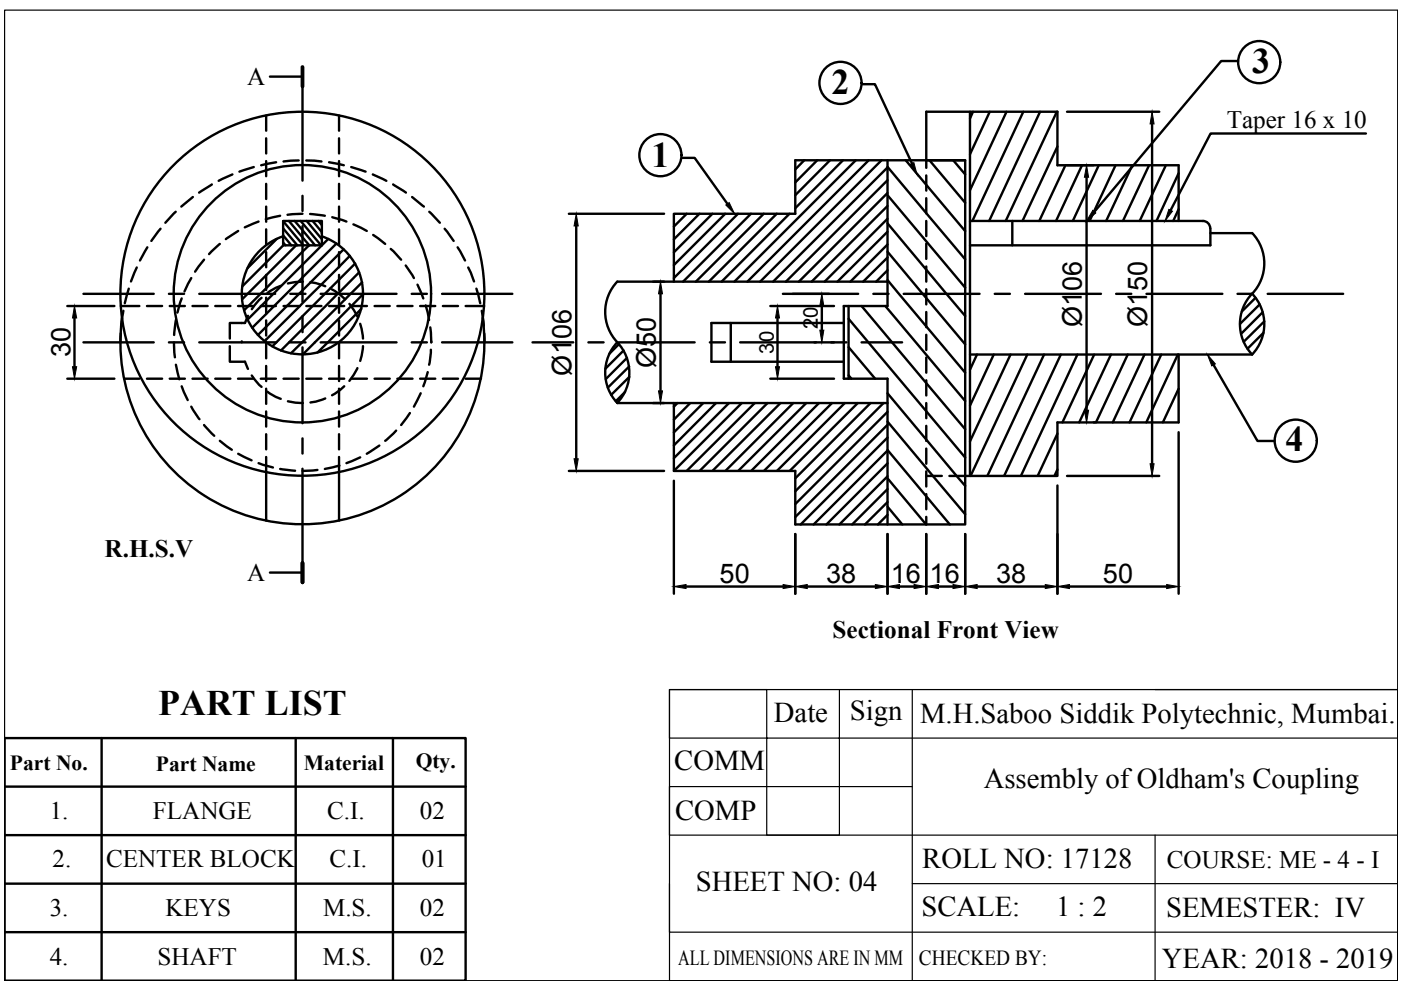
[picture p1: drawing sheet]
<svg xmlns="http://www.w3.org/2000/svg" width="297mm" height="210mm" viewBox="0 0 297 210" stroke-linecap="round" stroke-linejoin="round" font-family="sans-serif">
<!-- layer: 0 -->
<g fill="none" stroke="#000" stroke-width=".51">
<path d="M57.2 16.2h6.9M64.1 18.3v20M182.9 17.9h2.6l7.9 16.8M262.5 12.9h-3.6l-26.9 32M44.9 39.1l-2.7 1.7M49.3 37l-2.9 1.3M53.8 35.4l-3 1M56.4 24.5v3.2M56.4 29.3v3.2M56.4 34.1v3.3M56.4 39v3.2M58.5 34.4l-3.1 .6"/>
<path d="M63.3 34l-3.2 .2M64.9 34l3.3 .2M69.8 34.4l3.1 .6M71.9 24.5v3.2M71.9 29.3v3.2M71.9 34.1v3.3M71.9 39v3.2M74.5 35.4l3 1M79 37l2.9 1.3M83.4 39.1l2.7 1.7M144.7 33.5h2.6l6.9 9.7M170.5 34l-1.9 1.9"/>
<path d="M173.3 34l-4.7 4.7M176 34l-7.4 7.4M178.7 34l-10.1 10.1M181.4 34l-25.7 25.7M184.2 34l-25.7 25.7M186.9 34l-25.7 25.7M188.2 35.4l16.4 19.6M188.2 35.5l-24.3 24.2M188.2 38.2l-21.6 21.5M188.2 34v30.9h-9.3v15.4h9.3v30.9M192 34l12.6 15M196.4 34v1.6"/>
<path d="M196.4 37.2v3.2M197.1 34l7.5 9M202.1 34l2.5 3M204.6 34h-36v11.3h-25.7v14.4M205.7 23.7v77.2M206.3 23.7l-.6 1.4M209.8 23.7l-4.1 9M213.4 23.7l-7.7 16.6M217 23.7l-10.8 23.1M220.5 23.7l-10.8 23.1M224.1 23.7l-10.9 23.1M224.2 31.1l-7.4 15.7"/>
<path d="M225.9 35l-5.6 11.8M226.2 23.7h19.6M229.4 35l-5.5 11.8M230.4 37.6v49.4M233 35l-5.5 11.8M236.5 35l-5.5 11.8M240.1 35l-5.6 11.8M243.6 35l-5.5 11.8M244.3 26.3v72M247.2 35l-5.6 11.8M249.9 36.7l-4.7 10.1M289.6 28.3h-32.9l-8.5 16.3"/>
<path d="M29 56.7l-1.2 3M31.2 52.4l-1.5 2.8M34 48.5l-1.9 2.6M37.3 44.9l-2.2 2.3M40.6 59l-1.5 2.8M40.9 41.8l-2.5 2M43.3 55.1l-1.9 2.5M46.6 51.7l-2.3 2.2M50.5 49l-2.6 1.7M54.8 47l-2.9 1.2M56.4 43.8v3.2M56.4 48.6v3.2"/>
<path d="M56.4 53.5v3.2M56.4 58.3v3.2M58.7 50.7l-6.2 6.1M59.4 45.7l-3.1 .8M60 50.1a12.8 12.8 0 0 0-6.3 19.8 12.8 12.8 0 0 0 20.8 0 12.8 12.8 0 0 0-6.3-19.8M60 46.9l4.3 5.1M60 46.8h8.2v5.2h-8.2zM60 51.4l.5 .6M60 49.9l1.8 2.1M60 48.4l3 3.6M60.1 52l-8.7 8.7M61.3 46.8l4.3 5.2"/>
<path d="M62.5 46.8l4.3 5.2M62.8 52l-11.4 11.4M63.8 46.8l4.3 5.2M64.1 45.3l-3.1 .2M64.1 41.5v3.2M64.1 47.9v16.1M64.2 59.7l-1.6 .1-1.6 .3M65 46.8l3.2 3.9M65.5 52l-13.7 13.8M65.7 45.4l3.2 .3M65.8 59.8l1.1 .2 2.1 .7M66.3 46.8l1.9 2.4"/>
<path d="M67.5 46.8l.7 .9M69.6 50.7l-17.1 17.1M70.4 46l3 1M71.3 51.6l-17.8 17.9M71.9 43.8v3.2M71.9 48.6v3.2M71.9 53.5v3.2M71.9 58.3v3.2M72.9 52.9l-18.2 18.1M74.2 54.3l-18.1 18M74.9 47.6l2.9 1.4M75.3 55.9l-17.6 17.5"/>
<path d="M76.2 57.7l-16.6 16.6M76.8 59.8l-15.1 15.1M79.1 49.8l2.6 1.9M82.8 52.8l2.2 2.3M86 56.3l1.8 2.7M87.4 41.8l2.5 2M91 44.9l2.3 2.3M94.3 48.5l1.9 2.6M97 52.4l1.6 2.8M99.3 56.7l1.2 3M120.6 45.3h20.2M122.2 47.9v49.4"/>
<path d="M130.9 59.7a9.3 9.3 0 0 0 0 12.9M130.9 59.7h57.3M145.6 45.3l-2.7 2.7M148.3 45.3l-5.4 5.4M151 45.3l-8.1 8.2M153.8 45.3l-10.9 10.9M156.5 45.3l-13.6 13.7M159.2 45.3l-14.4 14.4M161.9 45.3l-14.4 14.4M164.7 45.3l-14.4 14.4M167.4 45.3l-14.4 14.4M188.2 59.4l16.4 19.6"/>
<path d="M188.2 53.4l16.4 19.6M188.2 47.4l16.4 19.6M188.2 41.4l16.4 19.6M188.2 40.9l-18.8 18.8M188.2 43.7l-16.1 16M188.2 46.4l-13.4 13.3M188.2 49.1l-10.7 10.6M188.2 51.8l-7.9 7.9M188.2 54.6l-5.2 5.1M188.2 57.3l-2.4 2.4M196.4 42v3.2M196.4 46.8v3.3"/>
<path d="M196.4 51.7v3.2M196.4 56.5v3.2M205.7 46.8h49.3a1.54 1.54 0 0 1 1.6 1.6M214.6 46.8v5.2M249.9 46.8v-11.8h-25.7v-11.3h-27.8v10.3h8.2v77.2h-36v-11.3h-25.7v-14.4M249.9 44.4l-1.1 2.4M256.6 49.4h8.9M256.6 48.4v3.6h-50.9M265.5 49.4a9.3 9.3 0 0 1 0 12.9 9.3 9.3 0 0 1 0 12.9M14.3 64.9h10M15.8 67.4v10.4M17.7 72.6h14.9"/>
<path d="M17.7 62.3h14.9M25.6 64.9h3.9M25.6 70.7l-.1 1.9M25.9 67.4a38.6 38.6 0 0 0 38.2 43.8 38.6 38.6 0 0 0 38.3-43.8M26.2 65.9l-.5 3.2M27.3 61.2l-.8 3.1M31.2 64.9h3.2M35.8 72.6h3.2M35.8 62.3h3.2M36 64.9h3.2M36.9 72.6l.2 3.2M37.3 67.8l-.4 3.2"/>
<path d="M37.3 77.3l.7 3.1M38.5 63.3l-.9 3M40.8 64.9h3.2M42.2 72.6h16.1M42.2 62.3h16.1M45.6 64.9h3.3M48.7 73.4v3.3h3.2l.7 1.5M50.5 64.9h3.2M52.6 67l-.7 1.5h-3.2v3.3M53.4 79.6l1.5 2 .6 .4M55.3 64.9h3.2M55.5 63.1l-.6 .5-1.5 2"/>
<path d="M56.4 63.1v3.2M56.4 67.9v3.2M56.4 72.8v3.2M56.4 77.6v3.2M59.5 60.6l-1 .4-1.8 1.1M60.1 64.9h3.2M61.6 72.6h3.2M61.6 62.3h3.2M64.1 67.2v3.2M64.1 73.6v16.1M64.9 64.9h3.3M68 72.6h16.1"/>
<path d="M68 62.3h16.1M69.8 64.9h3.2M70.4 61.4l1.7 1.1 .9 .8M71.9 63.1v3.2M71.9 67.9v3.2M71.9 72.8v3.2M71.9 77.6v3.2M74.1 64.4l1.7 2.7M74.6 64.9h3.2M75.8 78l-1.7 2.8M76.4 68.7l.6 3.1M76.6 65.5l-9.3 9.2"/>
<path d="M77 73.4l-.6 3.1M77 62.3l-12.8 12.9M79.4 64.9h3.2M84.2 64.9h3.3M87.3 72.6h3.2M87.3 62.3h3.2M88.5 60.4l1.2 2.9M89.1 64.9h3.2M90.3 64.8l.7 3M90.7 78.9l-1 3M91.2 69.4l.2 3.2M91.4 74.2l-.4 3.1"/>
<path d="M93.7 72.6h14.9M93.7 62.3h14.9M93.9 64.9h3.2M98.7 64.9h4M101 61.2l.8 3.1M102.2 65.9l.4 3.2M102.7 70.7v1.9M112.9 72.6h8.6M124.8 72.6h3.2M130.9 72.6a9.3 9.3 0 0 1 0 12.8M130.9 72.6a9.3 9.3 0 0 0 0 12.8M131.2 72.6h16.1"/>
<path d="M131.2 73l-2 2M132.2 74.3l-3.8 3.9M132.9 75.9l-4.5 4.5M133.4 77.7l-4.5 4.5M133.4 79.9l-3.8 3.8M140 62.3v20.6M150.5 72.6h3.2M154.9 68.5v8.2M156.9 72.6h22.6M163.3 64.9h13.5M164.8 67.4v10.4M166 62.3h15.9"/>
<path d="M174.2 64.9v5.1M178.9 68.5h-28.1v8.2h28.1M179.9 67.6l24.7 29.4M179.9 79.6l.6 .7M179.9 73.6l5.6 6.7M179.9 64.9v15.4M182.7 64.9l21.9 26.1M182.7 72.6h8.6M185.2 62.3h3.2M187.7 64.9l16.9 20.1M191.6 62.3h16.1M196.4 61.3v3.2"/>
<path d="M196.4 66.2v3.2M196.4 71v3.2M196.4 75.8v3.2M207.1 75.2l-1.4 3.2M210.7 75.2l-5 10.8M210.9 62.3h3.2M214.2 75.2l-8.5 18.4M217.3 62.3h16.1M217.8 75.2l-12 25.7M221.4 75.2l-12.1 25.7M224.9 75.2l-12 25.7M228.4 75.2l-11.9 25.7"/>
<path d="M232 75.2l-6.7 14.4M235.5 75.2l-6.7 14.4M236.6 62.3h3.3M239.1 75.2l-6.7 14.4M242.7 75.2l-6.8 14.4M243.1 62.3h16.1M246.2 75.2l-6.7 14.4M249.7 75.2l-6.7 14.4M249.9 75.2v14.4h-25.7v11.3h-22.9M257.3 77.4l9.3 16.1h3.6M262.4 62.3h3.2M265.5 62.3a9.3 9.3 0 0 0 0 12.9h-59.8"/>
<path d="M266.2 63.1l-2.9 2.9M267.1 64.5l-4.2 4.2M267.7 66.2l-4.6 4.6M267.9 70.6l-3.4 3.3M268.1 68.1l-4.4 4.4M268.8 62.3h16M14.3 80.3h10M26.3 80.3h3.2M31.2 80.3h3.2M36 80.3h3.2M38.5 81.9l1.3 2.9M40.6 86.2l1.7 2.7"/>
<path d="M40.8 80.3h3.2M43.3 90.1l2.1 2.3M45.6 80.3h3.3M46.6 93.5l2.5 1.9M50.5 80.3h3.2M50.5 96.2l2.8 1.4M54.8 98.2l3.1 .9M55.3 80.3h3.2M56.4 82.4v3.2M56.4 87.2v3.3M56.4 92.1v3.2M56.4 96.9v13.5"/>
<path d="M56.7 83l1.8 1.1 1 .5M59.4 99.4l3.2 .4M60.1 80.3h3.2M61 85.1l1.6 .3 1.6 .1M64.1 92.9v3.3M64.1 99.4v20M64.9 80.3h3.3M67.3 99.6l-3.2 .3M69 84.5l-2.1 .7-1.1 .1M69.8 80.3h3.2M71.9 82.4v3.2M71.9 87.2v3.3"/>
<path d="M71.9 92.1v3.2M71.9 96.9v13.5M72 98.7l-3.1 .7M73 81.9l-.9 .8-1.7 1.1M74.6 80.3h3.2M76.4 97l-3 1.2M79.4 80.3h3.2M80.4 94.5l-2.6 1.7M84 91.3l-2.3 2.2M84.2 80.3h3.3M86.9 87.6l-1.9 2.5M89.1 80.3h3.2"/>
<path d="M89.2 83.4l-1.4 2.8M93.9 80.3h3.2M98.7 80.3h3.3M120.6 99.9h20.2M130.9 85.5h57.3M132.5 83.1l-1.9 2M143.6 85.5l-.7 .7M146.3 85.5l-3.4 3.5M149.1 85.5l-6.2 6.2M151.8 85.5l-8.9 8.9M154.6 85.5l-11.7 11.6M157.3 85.5l-14.4 14.4"/>
<path d="M160 85.5l-14.4 14.4M162.7 85.5l-14.4 14.4M163.3 80.3h13.5M165.5 85.5l-14.5 14.4M168.2 85.5l-14.4 14.4M170.9 85.5l-14.4 14.4M173.7 85.5l-14.4 14.4M176.4 85.5l-14.4 14.4M179.1 85.5l-14.4 14.4M181.9 85.5l-14.5 14.4M184.6 85.5l-16 15.9M187.3 85.5l-18.7 18.7"/>
<path d="M188.2 95.4l13.2 15.8M188.2 89.4l16.4 19.6M188.2 83.4l16.4 19.6M188.2 87.3l-19.6 19.6M188.2 90.1l-19.6 19.5M188.2 92.8l-18.4 18.4M188.2 95.5l-15.7 15.7M188.2 98.2l-13 13M196.4 80.6v3.2M196.4 85.5v3.2M196.4 90.3v3.2M196.4 95.1v3.2"/>
<path d="M196.4 99.9v3.3M224.2 91.9l-4.2 9M224.2 99.6l-.6 1.3M249.9 82.4l-3.4 7.2M249.9 91.6v34.3M142.9 101.9v24M168.6 113.2v12.7M188.2 101l-10.2 10.2M188.2 103.7l-7.5 7.5M188.2 106.5l-4.8 4.7M188.2 109.2l-2.1 2M188.2 107.4l3.1 3.8"/>
<path d="M188.2 101.4l8.1 9.8M188.2 113.2v12.7M196.4 100.9h3.3M196.4 104.8v3.2M196.4 109.6v1.6M196.4 113.2v12.7M204.6 113.2v12.7M224.2 102.9v23M226.2 100.9h19.6M57.2 121.4h6.9M145.5 124.4h20.5M171.2 124.4h14.4"/>
<path d="M190.7 124.4h3.1M199 124.4h3.1M207.2 124.4h14.4M226.7 124.4h20.7M1 156.5h97.7v51.4h-97.7zM21.5 156.5v51.4M62.7 156.5v51.4M83.3 156.5v51.4M1 166.8h97.7M1 177.1h97.7M1 187.4h97.7M1 197.6h97.7"/>
<circle cx="178.2" cy="17.6" r="4.5"/>
<circle cx="267" cy="13.2" r="4.5"/>
<circle cx="140" cy="32.9" r="4.5"/>
<circle cx="64.1" cy="62.3" r="38.6"/>
<circle cx="64.1" cy="62.3" r="27.3"/>
<circle cx="274.7" cy="93.4" r="4.5"/>
</g>
<g fill="#000">
<circle cx="64.1" cy="49.4" r=".25"/>
<circle cx="51.3" cy="72.6" r=".25"/>
<circle cx="91.4" cy="72.6" r=".25"/>
</g>
<path d="M64.1 14.2v4.1M64.1 119.4v4.1" fill="none" stroke="#000" stroke-width=".8"/>
<g fill="#000" stroke="#000" stroke-width=".21">
<path d="M193 34.9l.8-.4 .6 2.5zM230.4 35l.4 2.6h-.9zM244.3 23.7l.4 2.6h-.9zM122.2 45.3l.4 2.6h-.9zM153.9 43.5l.7-.5 1.1 2.3zM231.7 44.6l.6 .6-1.9 1.6zM247.8 44.4l.8 .4-1.6 2zM15.8 64.9l.5 2.5h-.9zM15.4 77.8h.9l-.5 2.5zM140 59.7l.5 2.6h-.9zM164.4 77.8h.9l-.5 2.5zM164.8 64.9l.5 2.5h-.9z"/>
<path d="M173.8 70h.9l-.5 2.6zM174.2 62.3l.5 2.6h-.9zM256 75.2l1.7 2-.8 .4zM121.7 97.3h.9l-.4 2.6zM139.6 82.9h.9l-.5 2.6zM229.9 87h.9l-.4 2.6zM243.8 98.3h.9l-.4 2.6zM142.9 124.4l2.6-.5v.9zM166 123.9l2.6 .5-2.6 .4zM168.6 124.4l2.6-.5v.9zM185.6 123.9l2.6 .5-2.6 .4zM188.2 124.4l2.5-.5v.9z"/>
<path d="M193.8 123.9l2.6 .5-2.6 .4zM196.4 124.4l2.6-.5v.9zM202.1 123.9l2.5 .5-2.5 .4zM204.6 124.4l2.6-.5v.9zM221.6 123.9l2.6 .5-2.6 .4zM224.2 124.4l2.5-.5v.9zM247.4 123.9l2.5 .5-2.5 .4z"/>
</g>
<path d="M178 146.2v30.9h-15.4v-30.9h-20.7v10.3h154.4v10.3M193.4 146.2v61.7h51.5v-30.8M244.9 146.2h51.4h-154.4v61.7h154.4h-295.3v-205.8h295.3v205.8v-61.7M193.4 166.8h-51.5v10.3h154.4v10.3h-102.9M141.9 187.4v10.2h154.4" fill="none" stroke="#000" stroke-width=".25"/>
<g font-size="7.6">
<text x="265.5" y="15.5">3</text>
<text x="176.3" y="20">2</text>
<text x="138.1" y="35.4">1</text>
<text x="272.6" y="95.6">4</text>
<text x="33.5" y="151.5">PART LIST</text>
</g>
<g font-size="6.1">
<text x="164.1" y="153">Date</text>
<text x="180.2" y="152.7">Sign</text>
<text x="195.1" y="153.2">M.H.Saboo Siddik Polytechnic, Mumbai.</text>
<text x="143" y="163.2">COMM</text>
<text x="208.6" y="167">Assembly of Oldham's Coupling</text>
<text x="143.1" y="173.8">COMP</text>
<text x="195.5" y="184.1">ROLL NO: 17128</text>
<text x="147.5" y="188.9">SHEET NO: 04</text>
<text x="195.4" y="194.1">SCALE:</text>
<text x="223.9" y="194.1">1 : 2</text>
<text x="247.2" y="194.3">SEMESTER: IV</text>
<text x="246.3" y="205.2">YEAR: 2018 - 2019</text>
</g>
<g font-size="5.8">
<text x="229.4" y="69.3" transform="rotate(-90 229.4 69.3)">Ø106</text>
<text x="243.2" y="69.3" transform="rotate(-90 243.2 69.3)">Ø150</text>
<text x="14.9" y="75.8" transform="rotate(-90 14.9 75.8)">30</text>
<text x="121.2" y="79.6" transform="rotate(-90 121.2 79.6)">Ø106</text>
<text x="139" y="78" transform="rotate(-90 139 78)">Ø50</text>
<text x="152.6" y="123.5">50</text>
<text x="175.2" y="123.5">38</text>
<text x="188.9" y="123.5">16</text>
<text x="197.1" y="123.5">16</text>
<text x="211.2" y="123.5">38</text>
<text x="233.8" y="123.5">50</text>
</g>
<g font-size="5.3">
<text x="52.4" y="18.1">A</text>
<text x="260.1" y="27.2">Taper 16 x 10</text>
<text x="22.2" y="118.1">R.H.S.V</text>
<text x="52.4" y="123.2">A</text>
<text x="176.5" y="135.2">Sectional Front View</text>
<text x="10.5" y="173.6">1.</text>
<text x="32.4" y="173.6">FLANGE</text>
<text x="69.4" y="173.6">C.I.</text>
<text x="89" y="173.6">02</text>
<text x="11.1" y="183.8">2.</text>
<text x="22.5" y="183.9">CENTER BLOCK</text>
<text x="69.8" y="183.9">C.I.</text>
<text x="89.4" y="183.9">01</text>
<text x="247.4" y="184">COURSE: ME - 4 - I</text>
<text x="10.5" y="194.2">3.</text>
<text x="35.1" y="194.2">KEYS</text>
<text x="68.5" y="194.2">M.S.</text>
<text x="89" y="194.2">02</text>
<text x="10.5" y="204.5">4.</text>
<text x="33.4" y="204.5">SHAFT</text>
<text x="68.5" y="204.5">M.S.</text>
<text x="89" y="204.5">02</text>
</g>
<g font-size="4.6">
<text x="2.1" y="163.3">Part No.</text>
<text x="33.1" y="163.5">Part Name</text>
<text x="64.4" y="163.2">Material</text>
<text x="88.1" y="162.8">Qty.</text>
<text x="143.8" y="204.5">ALL DIMENSIONS ARE IN MM</text>
<text x="194.8" y="204.5">CHECKED BY:</text>
</g>
<g font-size="4.3">
<text x="173.4" y="69.8" transform="rotate(-90 173.4 69.8)">20</text>
<text x="164" y="75" transform="rotate(-90 164 75)">30</text>
</g>
</svg>
